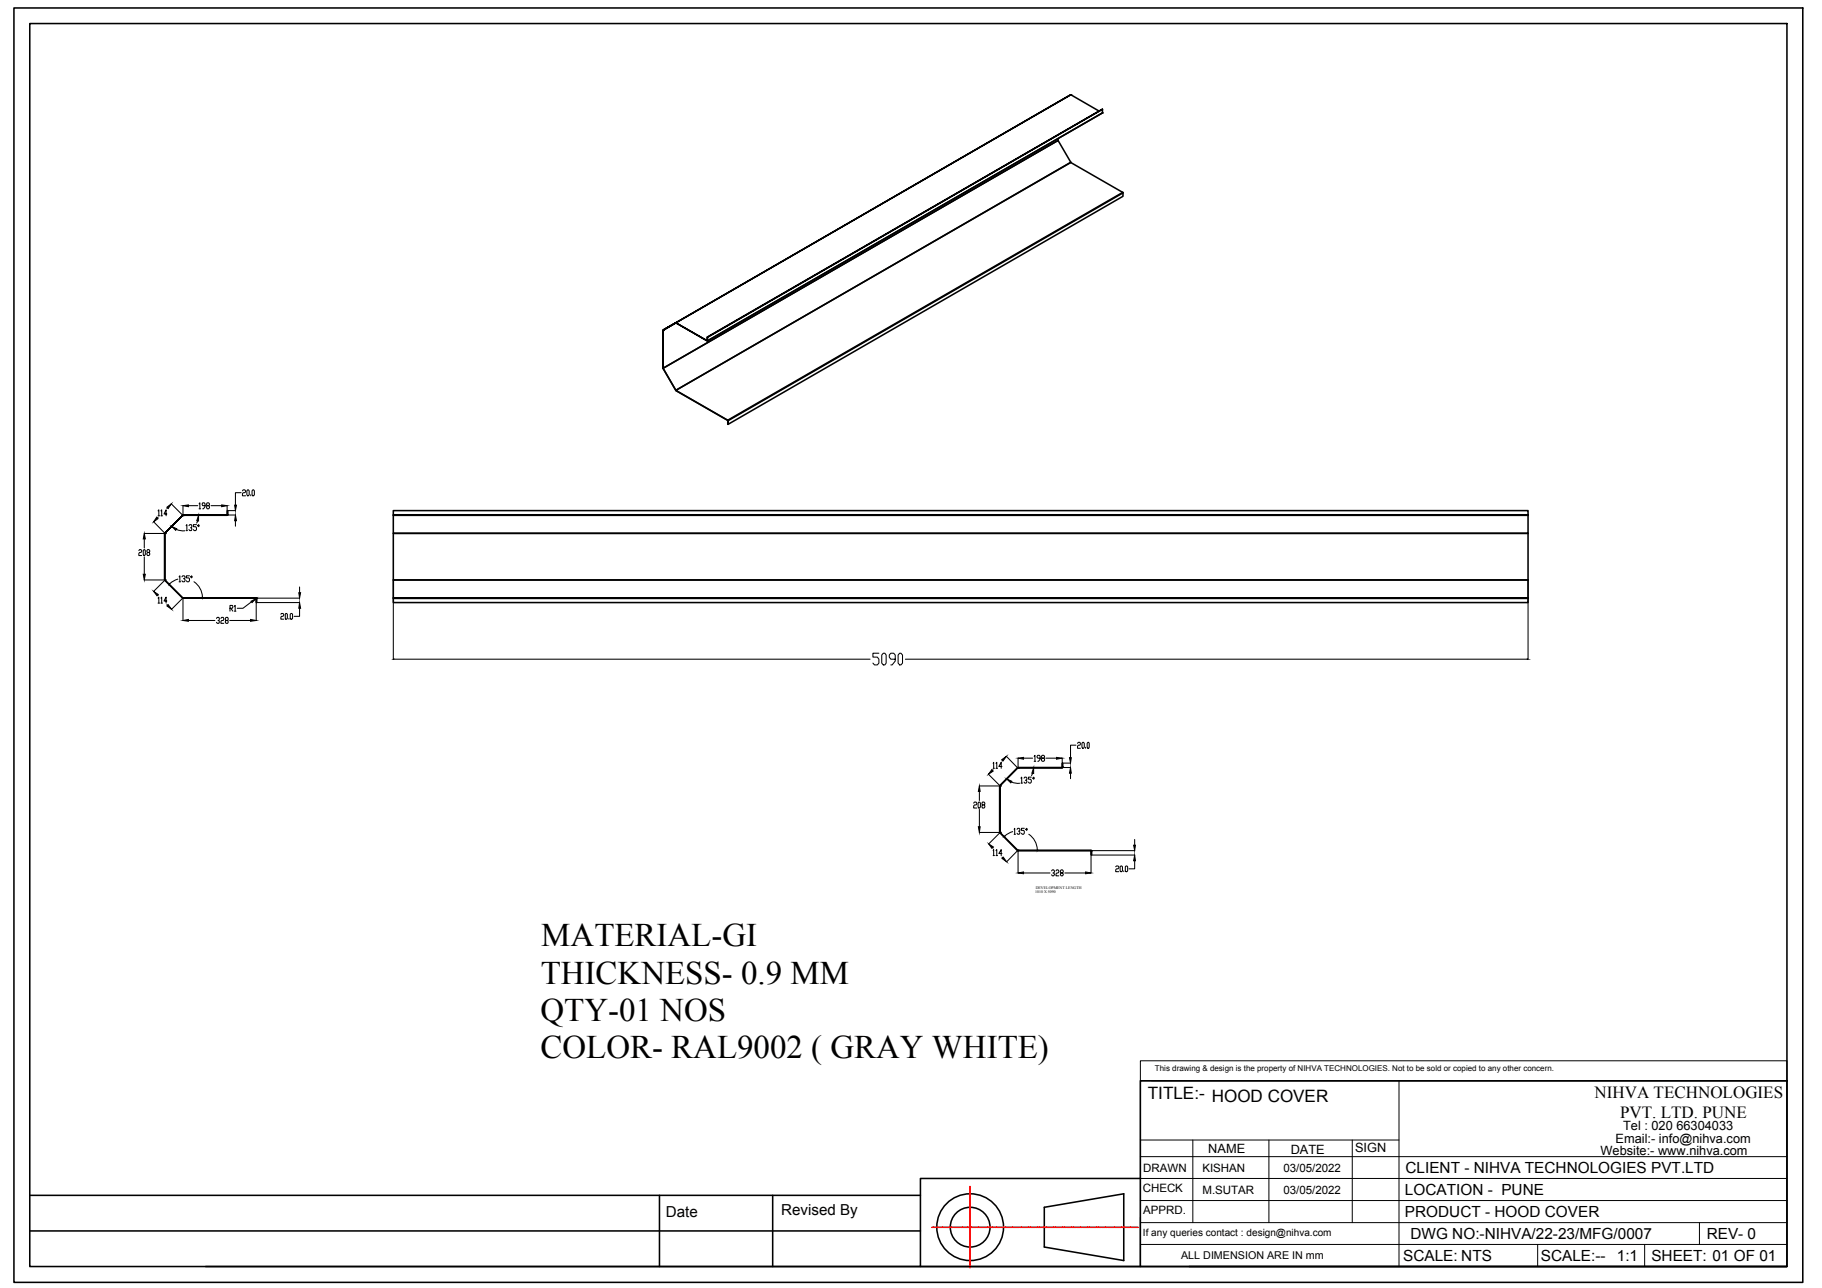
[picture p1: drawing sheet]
<svg xmlns="http://www.w3.org/2000/svg" width="297mm" height="210mm" viewBox="0 0 297 210" stroke-linecap="round" stroke-linejoin="round" font-family="sans-serif">
<!-- layer: 0 -->
<g fill="none" stroke="#000" stroke-width=".25">
<path d="M2.3 1.3h291.6v207.7h-291.6zM4.9 3.8h286.4v202.6h-286.4zM174.6 15.4l-64.4 37.2 5.1 3-5.1-3 64.4-37.2 4.6 2.7M174.6 15.5h.1M179.7 18.4h.1M179.7 17.8v.6l-64.4 37.1M179.7 18.4l-64.4 37.2M172.5 22.6v.3l-64.4 37.1M172.5 22.8v.1M174.6 26.5h.1M183 31.3l.1 .1M183 31.4l-8.4-4.9-64.4 37.1 8.4 4.9"/>
<path d="M183 31.4l-64.4 37.1M183.1 31.4v.6l-64.4 37.2M183.1 31.4l-64.4 37.2M108.1 53.8l2.1-1.2zM108.1 53.8v6.2v-6.2M108.1 60h.1M108.1 53.8h.1M110.2 52.6h.1M115.3 54.9l64.4-37.1zM115.3 54.9v.6v-.5M115.3 55.5h.1M108.1 60l2.1 3.7 8.4 4.8"/>
<path d="M108.1 60l64.4-37.1 2.1 3.5-64.4 37.2zM110.2 63.6h.1M118.6 68.5h.1M118.6 68.6l.1 .6zM118.7 68.5h.1M26.8 86.9l.1 7.6zM26.9 86.9h.1M26.9 86.9l2.9-2.9-2.9 2.9M26.9 94.5h.1M26.9 94.6l3 2.9M29.8 84h.1M29.8 83.9l7.2 .1z"/>
<path d="M29.8 97.4h.1M29.8 97.4h12l-12 .1M29.8 97.4v.1M29.9 83.9l-.1 .1M37 83.9h.1M37.1 83.2v.7zM37.1 83.9h-.1M41.8 97.5h.1M41.8 97.4l.1 .1M41.8 97.5v.7zM64.1 97.4h185v.1h-185zM64.1 97.5v.7h185v-.7"/>
<path d="M64.1 83.9h185v.1h-185zM64.1 83.9v-.7h185v.7M64.1 94.5h185v2.9h-185zM64.1 84h185v2.9h-185zM64.1 86.9v7.6h185v-7.6M64.1 86.9h185M163 128.1v7.6zM163 128h.1M163 135.6v.1M163 135.7l2.9 2.9zM163 128v.1M163.1 128.1h.1"/>
<path d="M163.1 135.7h.1M165.9 125.1l-2.9 2.9zM166 138.6h.1M166 125.2h.1M166 125.1h7.2zM166 138.6h11.9h-11.9M166 125.1h.1M173.2 125h.1M173.2 124.4v.6zM173.3 125l-.1 .1M177.9 138.7h.1M177.9 138.6h.1"/>
<path d="M177.9 138.7l.1 .6zM185.9 176.1h105.4v30.3h-105.4zM4.9 194.8h145.2M107.5 194.8v11.6M126 194.8v11.6M170.3 196.8l12.9-2.3v10.9l-12.9-2.2zM185.9 192.1h-35.8v14.3h-116.6M4.9 200.6h145.2M150.1 206.4h35.8M193.9 206.4h97.4"/>
<circle cx="158.2" cy="200" r="5.4"/>
<circle cx="158.2" cy="200" r="3.2"/>
</g>
<g fill="none" stroke="#000" stroke-width=".16">
<path d="M185.9 172.9h105.4v3.2h-105.4zM185.9 176.1v30.3M187.7 176.1h103.6M228.1 176.1v30.3M185.9 199.2h105.4M185.9 195.7h105.4M185.9 192.1h105.4M185.9 188.5h105.4M185.9 185.8h42.2M194.5 185.8v13.4M206.9 185.8v13.4M220.5 185.8v13.4"/>
<path d="M277.1 199.2v3.6M185.9 202.8h105.4M250.7 202.8v3.6M268.1 202.8v3.6"/>
</g>
<g fill="none" stroke="#f00" stroke-width=".25">
<path d="M158.1 200h.3M158.1 193.4v.3M158.1 193.7h.1M158.1 193.8v.2M158.1 194.1h.1M158.1 194.2v.2M158.1 194.4v.1M158.1 194.5v.3M158.1 194.8h.1M158.1 194.9v.2M158.1 195.2h.1M158.1 195.3v.2"/>
<path d="M158.1 195.5v.1M158.1 195.7v.2M158.1 195.9h.1M158.1 196v.2M158.1 196.3h.1M158.1 196.4v.2M158.1 196.7h.1M158.1 196.8v.2M158.1 197h.1M158.1 197.1v.2M158.1 197.4h.1M158.1 197.5v.2"/>
<path d="M158.1 197.8h.1M158.1 197.9v.2M158.1 198.1v.1M158.1 198.2v.2M158.1 198.5h.1M158.1 198.6v.2M158.1 198.9h.1M158.1 199v.2M158.1 199.2v.1M158.1 199.3v.2M158.1 199.6v.1M158.1 199.7v.2"/>
<path d="M151.9 200h.2M152.1 200h.1M152.2 200h.2M152.5 200h.1M152.6 200h.2M152.9 200h.1M152.9 200h.3M153.2 200h.1M153.3 200h.3M153.6 200h.1M153.7 200h.2M154 200h.1"/>
<path d="M154.1 200h.2M154.3 200h.1M154.4 200h.3M154.7 200h.1M154.8 200h.3M155.1 200h.1M155.2 200h.2M155.4 200h.1M155.6 200h.2M155.8 200h.1M155.9 200h.3M156.2 200h.1"/>
<path d="M156.3 200h.2M156.6 200h.1M156.7 200h.2M156.9 200h.1M157 200h.3M157.3 200h.1M157.4 200h.2M157.7 200h.1M157.8 200h.2M158 200h.1M158.1 200.1v.2M158.1 200.3v.1"/>
<path d="M158.1 200.4v.3M158.1 200.7v.1M158.1 200.8v.2M158.1 201.1h.1M158.1 201.2v.2M158.1 201.5h.1M158.1 201.5v.3M158.1 201.8v.1M158.1 201.9v.2M158.1 202.2v.1M158.1 202.3v.2M158.1 202.6h.1"/>
<path d="M158.1 202.6v.3M158.1 202.9v.1M158.1 203v.3M158.1 203.3v.1M158.1 203.4v.2M158.1 203.7h.1M158.1 203.8v.2M158.1 204v.1M158.1 204.1v.3M158.1 204.4v.1M158.1 204.5v.2M158.1 204.8h.1"/>
<path d="M158.1 204.9v.2M158.1 205.1v.1M158.1 205.2v.3M158.1 205.5v.1M158.1 205.6v.3M158.1 205.9h.1M158.1 206v.2M158.1 206.2v.1M158.1 206.4v.2M158.4 200h.1M158.5 200h.2M158.8 200h.1"/>
<path d="M158.9 200h.2M159.2 200h.1M159.2 200h.3M159.5 200h.1M159.6 200h.2M159.9 200h.1M160 200h.2M160.3 200h.1M160.3 200h.3M160.6 200h.1M160.7 200h.2M161 200h.1"/>
<path d="M161.1 200h.2M161.4 200h.1M161.4 200h.3M161.7 200h.1M161.8 200h.2M162.1 200h.1M162.2 200h.2M162.5 200h.1M162.5 200h.3M162.8 200h.1M162.9 200h.2M163.2 200h.1"/>
<path d="M163.3 200h.2M163.6 200h.1M163.6 200h.3M163.9 200h.1M164 200h.3M164.3 200h.1M164.4 200h.2M164.7 200h.1M164.8 200h.2M165 200h.1M165.1 200h.3M165.4 200h.1"/>
<path d="M165.5 200h.3M165.8 200h.1M165.9 200h.2M166.1 200h.1M166.3 200h.2M166.5 200h.1M166.6 200h.3M166.9 200h.1M167 200h.2M167.2 200h.1M167.4 200h.2M167.6 200h.1"/>
<path d="M167.7 200h.3M168 200h.1M168.1 200h.2M168.4 200h.1M168.5 200h.2M168.7 200h.1M168.9 200h.2M169.1 200h.1M169.2 200h.2M169.5 200h.1M169.6 200h.2M169.9 200h.1"/>
<path d="M170 200h.2M170.2 200h.1M170.3 200h.2M170.6 200h.1M170.7 200h.2M171 200h.1M171.1 200h.2M171.3 200h.1M171.4 200h.2M171.7 200h.1M171.8 200h.2M172.1 200h.1"/>
<path d="M172.2 200h.2M172.5 200h.1M172.5 200h.2M172.8 200h.1M172.9 200h.2M173.2 200h.1M173.3 200h.2M173.6 200h.1M173.6 200h.2M173.9 200h.1M174 200h.2M174.3 200h.1"/>
<path d="M174.4 200h.2M174.7 200h.1M174.7 200h.3M175 200h.1M175.1 200h.2M175.4 200h.1M175.5 200h.2M175.8 200h.1M175.8 200h.3M176.1 200h.1M176.2 200h.2M176.5 200h.1"/>
<path d="M176.6 200h.2M176.9 200h.1M176.9 200h.3M177.2 200h.1M177.3 200h.3M177.6 200h.1M177.7 200h.2M178 200h.1M178.1 200h.2M178.3 200h.1M178.4 200h.3M178.7 200h.1"/>
<path d="M178.8 200h.3M179.1 200h.1M179.2 200h.2M179.4 200h.1M179.6 200h.2M179.8 200h.1M179.9 200h.3M180.2 200h.1M180.3 200h.2M180.6 200h.1M180.7 200h.2M180.9 200h.1"/>
<path d="M181 200h.3M181.3 200h.1M181.4 200h.2M181.7 200h.1M181.8 200h.2M182 200h.1M182.1 200h.3M182.4 200h.1M182.5 200h.2M182.8 200h.1M182.9 200h.2M183.2 200h.1"/>
<path d="M183.2 200h.3M183.5 200h.1M183.6 200h.2M183.9 200h.1M184 200h.2M184.3 200h.1M184.3 200h.3M184.6 200h.1M184.7 200h.2M185 200h.1M185.1 200h.2M185.4 200h.1"/>
<path d="M185.4 200h.2"/>
</g>
<g fill="none" stroke="#000" stroke-width=".17">
<path d="M39.5 80l.2-.2h.2l.1 .2-.1 .3h-.2l-.2 .2v.3h.5M40.4 79.8l.2 .2v.6l-.1 .2-.3-.2v-.6zM41.2 79.8l.3 .2v.6l-.2 .2-.2-.2v-.6zM22.6 89.7l.2-.1h.2l.1 .1-.1 .3h-.2l-.2 .2v.3h.5M23.5 89.6l.2 .1v.7l-.1 .1-.2-.1v-.7zM23.5 86.9h3.3M23.5 94.5h3.3M23.5 87.8v1.5M23.5 90.7v2.9M24.1 90l-.2-.3 .2-.1h.2l.1 .3-.5 .3 .2 .3h.2l.1-.1-.1-.4M25 85l1.9 1.9M25.7 97l.1 .1"/>
<path d="M25.8 97.5l.1-.2v1M25.8 83.3l.1-.2v1M25.8 98.3h.2M25.8 84.3l-.1 .1M25.8 84.1h.2M26.2 97.5l.2-.2v1M26.2 83.3l.2-.2v1M26.2 98.3h.3M26.2 84.1h.3M26.9 94.6l-1.9 1.8M27.2 97.9h-.5l.4-.6v1M27.2 83.8h-.5l.4-.7v1"/>
<path d="M27.2 98.5l.1 .1M27.3 82.8l-.1 .1M27.9 82.1l1.9 1.9M28.8 86.3l.6 .2h.7M29 94.4l-.7 .3-.6 .4M29.2 94l.1-.2v1M29.2 94.8h.2M29.7 94l.1-.2h.2l.2 .4-.3 .1M29.8 97.5l-1.8 1.8M29.8 82.4v1.5M29.8 97.5v3.6M30 94.3l.2 .2-.2 .3h-.2l-.1-.2"/>
<path d="M30.3 85.7l.2-.2v1M30.3 86.5h.3M30.7 82.4h1.5M30.8 85.7l.1-.2h.3l.1 .3-.2 .2M30.9 93.8h-.5v.4h.4l.1 .1v.3l-.1 .2h-.3l-.1-.2M31.2 86l.1 .2-.1 .3h-.3l-.1-.2M31.2 93.8l.2 .2-.2 .2-.1-.2zM31.6 94.8a3.2 3.2 0 0 1 1.4 2.5M32 85.5h-.5v.3h.4l.1 .2-.1 .5h-.2l-.2-.2M32.3 84.8l-.2 .4M32.4 85.5l.1 .2-.1 .1-.2-.1zM32.5 82.1l.1-.2v1"/>
<path d="M32.5 82.9h.2M33.4 82.4h-.4v-.2v-.3h.3l.1 .2v.5l-.2 .3h-.2M33.8 82.4l-.1-.2 .1-.3h.2l.1 .3-.1 .2h-.2l-.1 .2 .1 .3h.2l.1-.2-.1-.3M34.4 82.4h1.7M37 82.4v1.5h1.4M37.1 83.2h1.3M37.5 99.1h.4l.1-.1-.1-.3h-.4v.9M37.6 99.1l.4 .5M38.2 98.8l.1-.1v.9M38.2 99.6h.3M38.4 84.9v.9M39.3 80.3h-.9v2"/>
<path d="M40.9 80.6v.2M41 98.1l-1.4 1h-.9M41.8 97.5h.1M41.8 98.2h7M46.6 100l.2 .1v.7l-.1 .1-.2-.1zM47.4 100l.3 .1v.7l-.1 .1-.3-.1v-.7zM48.8 99.1v1.3h-.9M48.8 97.5h-7v3.6M48.8 95.7v.9M64.1 94.5v12.9M249.1 94.5v12.9M30.7 101.1h4.3"/>
<path d="M35.3 100.8l.1-.2h.3l.1 .4-.3 .1M35.7 101.1l.1 .2-.1 .3h-.3l-.1-.2M36 100.8l.1-.2h.3l.1 .4-.1 .1h-.3l-.1 .2v.3h.5M36.9 101.1l-.2-.1 .2-.4h.2l.1 .2-.1 .3h-.2l-.2 .2 .2 .3h.2l.1-.2-.1-.3M37.5 101.1h3.3M45.8 100.1l.1-.1 .4 .1-.2 .3h-.2l-.1 .2v.3h.5M47.1 100.8v.1M64.2 107.4h77.6M143.3 106.5h-1v.6h.7l.3 .3v.7l-.3 .3h-.4l-.3-.3M144 106.5h.3l.2 .3v1.3l-.2 .3h-.3l-.3-.3v-1.3zM146 107.4h-.8l-.2-.3v-.3l.2-.3h.5l.3 .3v.9l-.6 .7h-.2M146.7 106.5h.2l.2 .3v1.3l-.2 .3h-.2l-.3-.3v-1.3z"/>
<path d="M147.6 107.4h101.4M158.7 130.9l.2-.2h.2l.1 .2-.1 .3h-.2l-.2 .1v.4h.5M159.6 130.7l.2 .2v.6l-.1 .2-.2-.2v-.6zM159.7 128.1h3.3M159.7 135.7h3.3M159.7 129v1.5M159.7 131.9v2.8M160.2 131.2l-.1-.2 .1-.3h.2l.2 .3-.4 .2-.1 .1 .1 .4h.2l.2-.2-.2-.3M161.1 126.2l1.9 1.8M161.8 138.2h.1M161.9 138.6l.1-.1v.9M161.9 124.4l.1-.2v1"/>
<path d="M161.9 139.4h.2M161.9 125.5h-.1M161.9 125.2h.2M162.4 138.6l.1-.1v.9M162.4 124.4l.1-.2v1M162.4 139.4h.2M162.4 125.2h.2M163 135.7l-1.8 1.8M163.4 139.1h-.6l.4-.6v.9M163.4 124.9h-.6l.4-.7v1M163.4 139.7l.1 .1M163.4 123.9v.1"/>
<path d="M164.1 123.3l1.8 1.8M164.9 127.4l.6 .2h.7M165.1 135.5l-.7 .3-.6 .5M165.3 135.2l.1-.2v1M165.3 136h.3M165.8 135.2l.1-.2h.2l.2 .3-.2 .2M165.9 138.6l-1.8 1.8M166 123.6v1.5M166 138.6v3.7M166.1 135.5l.2 .1-.2 .4h-.2l-.1-.2M166.4 126.8l.2-.2v1M166.4 127.6h.3"/>
<path d="M166.9 123.6h1.4M166.9 126.8l.2-.2h.2l.1 .2v.2l-.2 .2M167 135h-.5v.3h.4l.1 .2v.3l-.1 .2h-.2l-.2-.2M167.3 127.2l.1 .1-.1 .3h-.2l-.2-.1M167.4 135l.1 .2-.1 .1-.2-.1zM167.7 136a3.2 3.2 0 0 1 1.4 2.4M168.1 126.6h-.4v.4h.3l.1 .2-.1 .4h-.2l-.1-.1M168.4 126l-.2 .4M168.5 126.6l.1 .2-.1 .2-.1-.2zM168.6 123.3l.1-.2v1M168.6 124.1h.3M169.6 123.6h-.4l-.1-.2 .1-.3h.2l.2 .2v.4l-.3 .4h-.1"/>
<path d="M169.9 123.6l-.1-.3 .1-.2h.3l.1 .3-.5 .3 .1 .4h.3l.1-.2-.1-.3M170.5 123.6h1.7M173.2 123.6v1.5h1.3M173.3 124.4h1.2M174.5 126v.9M175.4 121.4h-.9v2.1M175.7 121.1l.1-.1h.3v.3l-.4 .3v.3h.4M176.5 121l.3 .1v.7l-.2 .1-.2-.1v-.7zM177 121.8v.1M177.4 121l.2 .1-.1 .8-.3-.1v-.7zM177.9 138.6v3.7M177.9 138.6h7.1"/>
<path d="M178 139.3h7M185 136.8v.9M166.9 142.3h4.3M171.4 141.9l.2-.1h.2l.1 .1-.1 .4h-.2M171.8 142.3l.1 .1-.1 .3h-.2l-.2-.1M172.2 141.9l.1-.1h.2l.1 .1-.1 .4h-.2l-.1 .1v.3h.4M173 142.3l-.1-.2 .1-.3h.2l.1 .1-.1 .4h-.2l-.1 .1 .1 .3h.2l.1-.1-.1-.3M173.6 142.3h3.4M181.9 141.3l.1-.2 .4 .2-.1 .3h-.3l-.1 .2v.3h.5M182.6 141.3l.1-.2 .3 .2v.6l-.1 .2-.3-.2zM183.2 141.9v.2M183.5 141.3l.1-.2 .2 .2v.6l-.1 .2-.2-.2z"/>
<path d="M185 140.3v1.3h-.9"/>
</g>
<g fill="#000" stroke="#000" stroke-width=".16">
<path d="M23.5 86.9l.2 .9h-.3zM23.4 93.6h.3l-.2 .9zM25.6 84.3l.2 .2-.8 .5zM25 96.4l.8 .5-.2 .2zM27.2 82.7l.7-.6-.5 .8zM27.2 98.7l.2-.2 .6 .8zM27.6 95.1v.1zM28 85.8l.8 .4-.2 .2zM29.8 82.4l.9-.1v.3zM32.4 84v.9h-.3zM36.1 82.3l.9 .1-.9 .2zM38.4 83.9l.2 1h-.3z"/>
<path d="M38.3 82.3h.3l-.2 .9zM40.9 98l.8-.4-.6 .6zM48.7 96.6h.3l-.2 .9zM48.8 98.2l.2 .9h-.3zM29.8 101.1l.9-.1v.2zM40.8 101l1 .1-1 .1zM64.1 107.4h.1zM249 107.4h.1zM159.7 128.1l.1 .9h-.3zM159.5 134.7h.3l-.1 1zM161.7 125.4l.2 .3-.8 .5zM161.2 137.5l.8 .5-.3 .2z"/>
<path d="M163.3 123.8l.8-.5-.6 .7zM163.4 139.9l.2-.2 .5 .7zM163.7 136.3h.1zM164.1 126.9l.9 .4-.2 .3zM166 123.6l.9-.2v.3zM168.5 125.1v1l-.3-.1zM169.1 138.5v.1zM172.2 123.4l1 .2-1 .1zM174.5 125.1l.2 .9h-.3zM174.4 123.5h.3l-.2 .9zM184.8 137.7h.3l-.1 .9zM166 142.3l.9-.2v.3z"/>
<path d="M177 142.1l.9 .2-.9 .1zM185 139.3l.1 1h-.3z"/>
</g>
<g font-size="5.4">
<text x="88.3" y="154.2">MATERIAL-GI</text>
<text x="88.2" y="160.3">THICKNESS- 0.9 MM</text>
<text x="88.1" y="166.4">QTY-01 NOS</text>
<text x="88.1" y="172.5">COLOR- RAL9002 ( GRAY WHITE)</text>
</g>
<g font-size="2.8">
<text x="187.1" y="179.1">TITLE:- HOOD COVER</text>
<text x="260" y="179">NIHVA TECHNOLOGIES</text>
<text x="264.1" y="182.1">PVT. LTD. PUNE</text>
</g>
<g font-size="2.5">
<text x="229.1" y="191.1">CLIENT - NIHVA TECHNOLOGIES PVT.LTD</text>
<text x="229.1" y="194.7">LOCATION - PUNE</text>
<text x="108.6" y="198.3">Date</text>
<text x="127.4" y="198">Revised By</text>
<text x="229.1" y="198.3">PRODUCT - HOOD COVER</text>
<text x="230" y="201.9">DWG NO:-NIHVA/22-23/MFG/0007</text>
<text x="278.2" y="201.9">REV- 0</text>
<text x="228.8" y="205.5">SCALE: NTS</text>
<text x="251.2" y="205.5">SCALE:--</text>
<text x="263.6" y="205.5">1:1</text>
<text x="269.2" y="205.5">SHEET: 01 OF 01</text>
</g>
<g font-size="2.1">
<text x="264.6" y="184.2">Tel : 020 66304033</text>
<text x="197" y="187.9">NAME</text>
<text x="210.4" y="188">DATE</text>
<text x="220.9" y="187.8">SIGN</text>
<text x="260.9" y="188.2">Website:- www.nihva.com</text>
<text x="263.4" y="186.3">Email:- info@nihva.com</text>
</g>
<g font-size="1.9">
<text x="186.4" y="191">DRAWN</text>
<text x="196" y="191">KISHAN</text>
<text x="209.2" y="191">03/05/2022</text>
<text x="186.3" y="194.2">CHECK</text>
<text x="186.4" y="197.8">APPRD.</text>
<text x="196" y="194.5">M.SUTAR</text>
<text x="209.2" y="194.5">03/05/2022</text>
</g>
<text font-size="1.8" x="192.6" y="205.2">ALL DIMENSION ARE IN mm</text>
<text font-size="1.6" x="186.3" y="201.5">If any queries contact : design@nihva.com</text>
<text font-size="1.3" x="188.3" y="174.5">This drawing &amp; design is the property of NIHVA TECHNOLOGIES. Not to be sold or copied to any other concern.</text>
<g font-size=".6">
<text x="168.8" y="145.6">1010 X 5090</text>
<text x="168.9" y="144.9">DEVELOPMENT LENGTH</text>
</g>
</svg>
